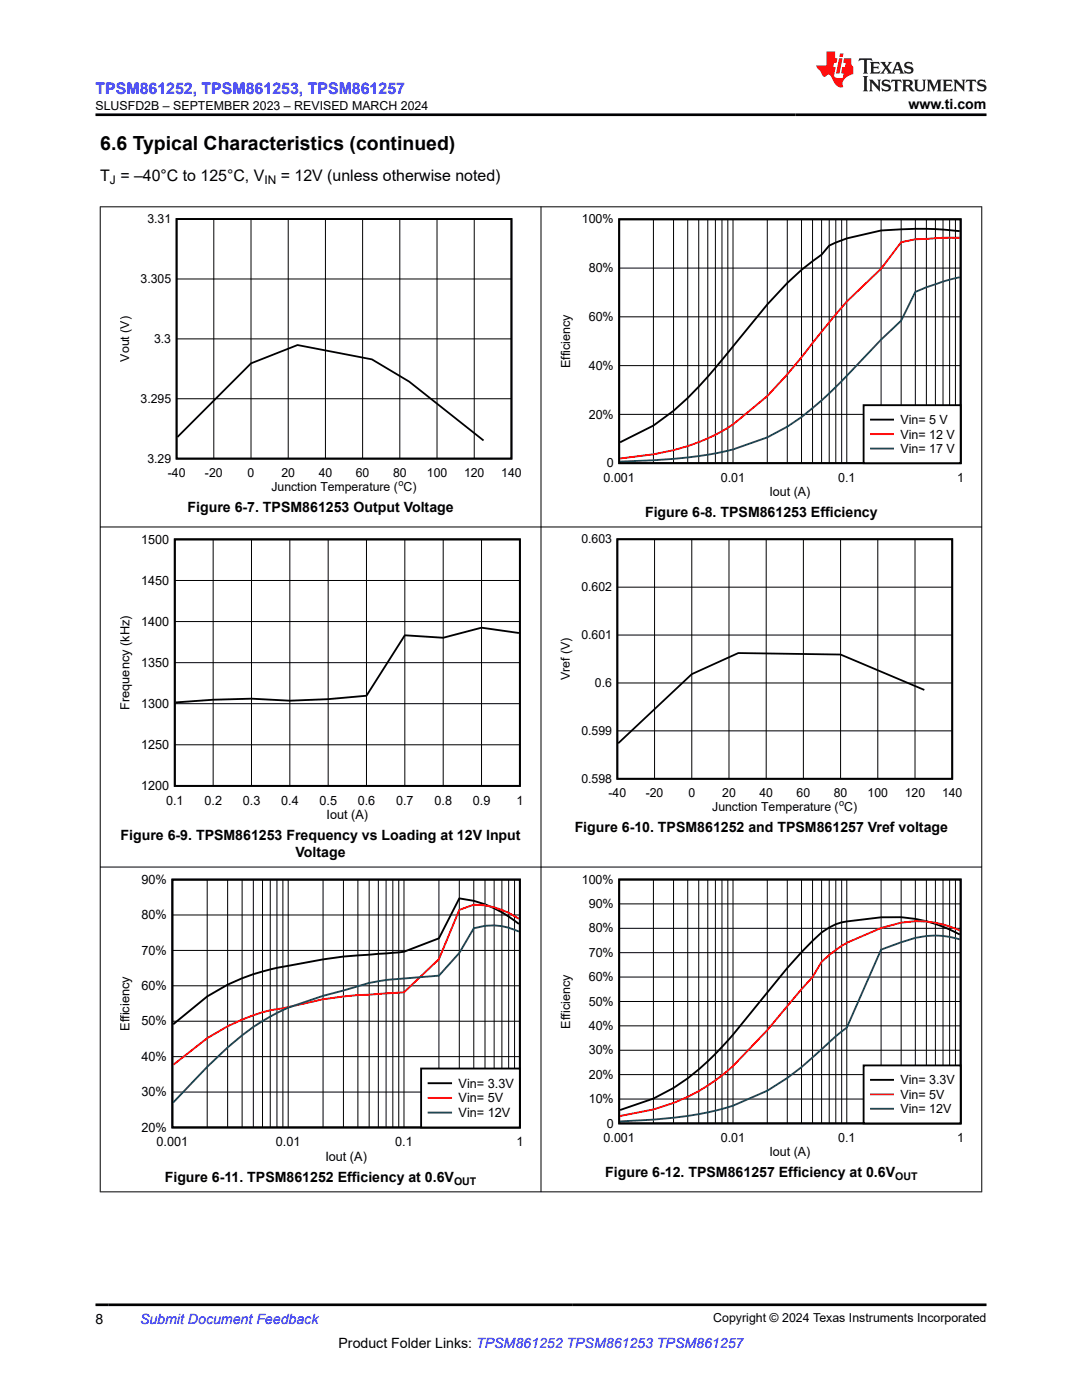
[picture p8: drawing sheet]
<svg xmlns="http://www.w3.org/2000/svg" width="216mm" height="279mm" viewBox="0 0 216 279" stroke-linecap="round" stroke-linejoin="round" font-family="sans-serif">
<path d="M35.2 43.7h66.9v47.8h-66.9zM35.4 87.2l14.7-14.7 9.3-3.6 14.8 2.8 7.4 4.5 14.9 11.7" fill="none" stroke="#000" stroke-width=".36"/>
<g fill="none" stroke="#000" stroke-width=".2">
<path d="M35.2 55.7h66.9M42.7 43.7v47.8M50.1 43.7v47.8M57.5 43.7v47.8M64.9 43.7v47.8M72.4 43.7v47.8M79.8 43.7v47.8M87.2 43.7v47.8M94.6 43.7v47.8M123.6 53.5h68.1M130.4 43.8v48.6M134.4 43.8v48.6"/>
<path d="M137.2 43.8v48.6M139.4 43.8v48.6M141.2 43.8v48.6M142.7 43.8v48.6M144.1 43.8v48.6M145.2 43.8v48.6M146.3 43.8v48.6M153.1 43.8v48.6M157.1 43.8v48.6M159.9 43.8v48.6M162.1 43.8v48.6M163.9 43.8v48.6"/>
<path d="M165.5 43.8v48.6M166.8 43.8v48.6M167.9 43.8v48.6M169 43.8v48.6M175.8 43.8v48.6M179.8 43.8v48.6M182.6 43.8v48.6M184.8 43.8v48.6M186.6 43.8v48.6M188.2 43.8v48.6M189.5 43.8v48.6M190.6 43.8v48.6"/>
<path d="M35.2 79.6h66.9M35.2 67.6h66.9M123.6 73h68.1M123.6 63.2h68.1M123.6 82.7h68.1"/>
</g>
<path d="M123.6 43.8h68.1v48.6h-68.1zM191.5 46.1a72.6 72.6 0 0 0-15.7-.1l-6.8 1.6-2.2 .8-1.3 .6-1.6 1.8a51.8 51.8 0 0 0-10.8 10l-10.4 12.6a62.3 62.3 0 0 1-12.3 11.5l-6.7 3.4" fill="none" stroke="#000" stroke-width=".37"/>
<path d="M191.5 47.4l-3.3 .1-5.6 .3-2.8 .5-4 5.3-6.8 6.6-5.1 6a139.2 139.2 0 0 1-10.8 12.8l-6.8 5.7a39 39 0 0 1-15.9 6l-6.7 .8" fill="none" stroke="#f00" stroke-width=".37"/>
<path d="M191.5 55.3l-3.3 .9-5.6 2.1-2.8 5.7-4 3.8-10.3 10.7a61.3 61.3 0 0 1-8.4 6.7l-4 2.1-6.8 2.4a76.3 76.3 0 0 1-15.9 2.2l-6.7 .2" fill="none" stroke="#156" stroke-width=".37"/>
<path d="M172.3 80.9h19.4v11.5h-19.4z" fill-rule="evenodd" fill="#fff"/>
<path d="M172.3 80.9h19.4v11.5h-19.4zM173.8 83.7h4.4M34.9 107.6h68.8v49.2h-68.8zM103.5 126.3l-7.4-1-7.7 2-7.6-.5-7.7 12-7.6 .7-7.7 .3-7.6-.4-7.7 .2-7.4 .6" fill="none" stroke="#000" stroke-width=".37"/>
<path d="M173.8 86.6h4.4" fill="none" stroke="#f00" stroke-width=".37"/>
<path d="M173.8 89.5h4.4" fill="none" stroke="#156" stroke-width=".37"/>
<g fill="none" stroke="#000" stroke-width=".2">
<path d="M34.9 115.8h68.8M42.5 107.6v49.2M50.2 107.6v49.2M57.8 107.6v49.2M65.5 107.6v49.2M73.1 107.6v49.2M80.8 107.6v49.2M88.4 107.6v49.2M96.1 107.6v49.2M123.2 117.2h66.8M130.6 107.6v47.8M138 107.6v47.8"/>
<path d="M145.5 107.6v47.8M152.9 107.6v47.8M160.3 107.6v47.8M167.7 107.6v47.8M175.2 107.6v47.8M182.6 107.6v47.8M34.9 132.2h68.8M34.9 124h68.8M123.2 136.3h66.8M123.2 126.7h66.8M34.9 148.6h68.8M34.9 140.4h68.8"/>
<path d="M123.2 145.9h66.8M41.3 175.5v49.5M45.4 175.5v49.5M48.3 175.5v49.5M50.5 175.5v49.5M52.4 175.5v49.5M53.9 175.5v49.5M55.3 175.5v49.5M56.4 175.5v49.5M57.5 175.5v49.5M64.5 175.5v49.5M68.5 175.5v49.5"/>
<path d="M71.4 175.5v49.5M73.7 175.5v49.5M75.5 175.5v49.5M77 175.5v49.5M78.4 175.5v49.5M79.6 175.5v49.5M80.6 175.5v49.5M87.6 175.5v49.5M91.6 175.5v49.5M94.5 175.5v49.5M96.8 175.5v49.5M98.6 175.5v49.5"/>
<path d="M100.1 175.5v49.5M101.5 175.5v49.5M102.7 175.5v49.5M34.4 196.7h69.3M34.4 189.7h69.3M34.4 182.6h69.3M34.4 217.9h69.3M34.4 210.9h69.3M34.4 203.8h69.3"/>
</g>
<path d="M123.2 107.6h66.8v47.8h-66.8zM184.4 137.7l-16.7-7.1-20.4-.3-9.3 4.2-14.6 13.8" fill="none" stroke="#000" stroke-width=".36"/>
<path d="M34.4 175.5h69.3v49.5h-69.3zM103.5 184.4a23.1 23.1 0 0 0-11.9-5.1l-4 8-7 2.6-6.9 .6a114.5 114.5 0 0 0-19.8 3 39.3 39.3 0 0 0-12.6 5.4l-6.7 5.5" fill="none" stroke="#000" stroke-width=".38"/>
<path d="M103.5 183.4a16 16 0 0 0-9-2.9l-2.9 1.1-4 9.8-7 6.6-5.1 .4a79.6 79.6 0 0 0-19.1 2.8 30.5 30.5 0 0 0-11 3.6l-4.1 2.4-6.7 5.3" fill="none" stroke="#f00" stroke-width=".38"/>
<path d="M103.5 185.9a12.1 12.1 0 0 0-9-.6l-2.9 4.9-4 4.5-9.2 .7a39.8 39.8 0 0 0-9.9 2.3l-4 1-7 2.4-2.2 1.1a44.5 44.5 0 0 0-9.9 6.8l-4.1 3.9-6.7 7.1" fill="none" stroke="#156" stroke-width=".38"/>
<path d="M84 213.2h19.7v11.8h-19.7z" fill-rule="evenodd" fill="#fff"/>
<path d="M84 213.2h19.7v11.8h-19.7zM85.5 216.2h4.5" fill="none" stroke="#000" stroke-width=".38"/>
<path d="M85.5 219.1h4.5" fill="none" stroke="#f00" stroke-width=".38"/>
<path d="M85.5 222h4.5" fill="none" stroke="#156" stroke-width=".38"/>
<path d="M123.6 175.5h68.1v48.7h-68.1zM191.5 186.5a28.1 28.1 0 0 0-15.7-3.4l-6.8 .8a10.8 10.8 0 0 0-6.9 3.9l-5 5.4-10.8 13.3-2.2 2.4a43.6 43.6 0 0 1-13.7 10.3l-6.7 2.3" fill="none" stroke="#000" stroke-width=".37"/>
<g fill="none" stroke="#000" stroke-width=".2">
<path d="M130.4 175.5v48.7M134.4 175.5v48.7M137.2 175.5v48.7M139.4 175.5v48.7M141.2 175.5v48.7M142.7 175.5v48.7M144.1 175.5v48.7M145.2 175.5v48.7M146.3 175.5v48.7M153.1 175.5v48.7M157.1 175.5v48.7M159.9 175.5v48.7"/>
<path d="M162.1 175.5v48.7M163.9 175.5v48.7M165.5 175.5v48.7M166.8 175.5v48.7M167.9 175.5v48.7M169 175.5v48.7M175.8 175.5v48.7M179.8 175.5v48.7M182.6 175.5v48.7M184.8 175.5v48.7M186.6 175.5v48.7M188.2 175.5v48.7"/>
<path d="M189.5 175.5v48.7M190.6 175.5v48.7M123.6 199.9h68.1M123.6 195h68.1M123.6 190.1h68.1M123.6 185.3h68.1M123.6 180.4h68.1M123.6 219.3h68.1M123.6 214.5h68.1M123.6 209.6h68.1M123.6 204.7h68.1"/>
</g>
<path d="M191.5 185.7a19.9 19.9 0 0 0-15.7-.5l-6.8 3a26.8 26.8 0 0 0-5.1 3.7l-1.8 3.1-2.2 2.4-6.8 8.2-6.8 7.2a37.2 37.2 0 0 1-15.9 8.6l-6.7 1.3" fill="none" stroke="#f00" stroke-width=".37"/>
<path d="M191.5 187.5a16.9 16.9 0 0 0-11.7 .6l-4 1.4-6.8 15.6-3.5 2.9a100.7 100.7 0 0 1-8.4 7.1l-4 2.6-6.8 3a63.7 63.7 0 0 1-15.9 2.7l-6.7 .4" fill="none" stroke="#156" stroke-width=".37"/>
<path d="M172.3 212.6h19.4v11.6h-19.4z" fill-rule="evenodd" fill="#fff"/>
<path d="M172.3 212.6h19.4v11.6h-19.4zM173.8 215.5h4.4" fill="none" stroke="#000" stroke-width=".37"/>
<path d="M173.8 218.4h4.4" fill="none" stroke="#f00" stroke-width=".37"/>
<path d="M173.8 221.3h4.4" fill="none" stroke="#156" stroke-width=".37"/>
<path d="M19.9 41.3h176.1M20 41.2v196.7M107.9 41.2v196.7M195.9 41.2v196.7M19.9 105.2h176.1M19.9 173h176.1M19.9 237.9h176.1" fill="none" stroke="#000" stroke-width=".2"/>
<path d="M171.5 11.6l-.2 .6 .5-.2h.6v.1v2.2l-.2 .4h1l-.2-.4v-2.2v-.1h.5l.5 .2-.1-.6zM173.6 12.4l.2 .3v1.6l-.2 .4h1.9l.1-.6a1.08 1.08 0 0 1-1.3 .2v-.7h.6l.4 .2v-.7l-.4 .2h-.6v-.5l.2-.2a1 1 0 0 1 1 .3l-.1-.5zM175.7 12.4l.9 1.1-1 1.2h.9l-.2-.2 .5-.8 .4 .8-.2 .2h1.6l-.2-.2 .2-.5h.9l.1 .5-.1 .2h.9l-.2-.4-.8-1.9h-.5l-.9 2.1-.9-1.1 .9-1h-.8l.2 .2-.4 .6-.4-.6 .2-.2zM179 12.8l.4 1h-.7zM180.7 12.5a.65 .65 0 0 0-.2 .7 .65 .65 0 0 0 .6 .5l.6 .1 .1 .3a.79 .79 0 0 1-.7 .4 .79 .79 0 0 1-.7-.5l.1 .7 .2-.1a.93 .93 0 0 0 1.1 0 .93 .93 0 0 0 .4-.9 1.46 1.46 0 0 0-1.2-.6l-.1-.3a1.09 1.09 0 0 1 1.2 .2l-.2-.6-.1 .1-.5-.2zM172.2 15.2l.2 .4v2.2l-.2 .4h1l-.2-.4v-2.2l.2-.4zM173.4 15.9l.2 .4v1.5l-.2 .4h.8l-.3-.4 .1-1.3 1.6 1.8v-2l.2-.4h-.7l.1 .2 .1 1.1-1.2-1.3zM176.2 16a.65 .65 0 0 0-.2 .8 .65 .65 0 0 0 .6 .4l.6 .2 .1 .2a.79 .79 0 0 1-.7 .4 .79 .79 0 0 1-.7-.5l.1 .7 .2-.1a.93 .93 0 0 0 1.1 .1 .93 .93 0 0 0 .4-1 1.46 1.46 0 0 0-1.2-.5l-.1-.4a1.09 1.09 0 0 1 1.2 .2l-.1-.6-.2 .1-.5-.1zM177.9 15.9l-.1 .6a.63 .63 0 0 1 .8-.3v1.6l-.3 .4h1l-.2-.4v-1.6a.66 .66 0 0 1 .8 .3l-.1-.6zM180 15.9l.2 .4v1.5l-.2 .4h1l-.2-.2-.1-.7h.5l.1 .2a.79 .79 0 0 0 1.2 .6l-1-.9a.61 .61 0 0 0 .6-.6 .61 .61 0 0 0-.5-.7zM180.8 16.2h.1a.47 .47 0 0 1 .5 .1 .47 .47 0 0 1 .1 .5l-.1 .1-.7 .1zM182.3 15.9l.2 .2a2.27 2.27 0 0 0 .4 2 1.04 1.04 0 0 0 1.7-.7v-1.3l.2-.2h-.8l.2 .4v1.1a.6 .6 0 0 1-.6 .6 .6 .6 0 0 1-.6-.6v-1.1l.3-.4zM184.9 15.9l.2 .4v1.5l-.2 .4h.8l-.3-.4v-1.4l.9 1.9 .9-1.9v1.4l-.3 .4h1l-.2-.4v-1.5l.2-.4h-.8l-.7 1.5-.6-1.5zM188.1 15.9l.2 .4v1.5l-.2 .4h1.9l.1-.6a1.09 1.09 0 0 1-1.3 .2v-.7h.6l.4 .2v-.6l-.4 .2h-.6v-.6l.2-.1a1.01 1.01 0 0 1 1 .3l-.1-.6zM190.2 15.9l.3 .4v1.5l-.3 .4h.8l-.2-.4v-1.3l1.6 1.8v-2l.2-.4h-.7l.2 .2v1.1l-1.2-1.3zM192.8 15.9l-.1 .6a.63 .63 0 0 1 .8-.3v1.6l-.3 .4h1l-.2-.4v-1.6a.66 .66 0 0 1 .8 .3l-.1-.6zM195.2 16a.65 .65 0 0 0-.2 .8 .65 .65 0 0 0 .6 .4l.6 .2 .2 .2a.79 .79 0 0 1-.7 .4 .79 .79 0 0 1-.7-.5l.1 .7 .2-.1a.93 .93 0 0 0 1 .1 .93 .93 0 0 0 .5-1 1.46 1.46 0 0 0-1.3-.5v-.4a1.09 1.09 0 0 1 1.2 .2l-.2-.6-.2 .1-.5-.1z" fill="#231f20"/>
<path d="M164.9 10.3v2.7h-2l.1 .4 .8 1a.95 .95 0 0 0 1 .9 .59 .59 0 0 1 .5-.4 .59 .59 0 0 1 .5 .3l.4 .8a1.59 1.59 0 0 0 2.1 1.4 1.61 1.61 0 0 1 1-2.3l1-.3-.1-1.5a1.59 1.59 0 0 1-.3-1.7h-1.5l-.2 .9h.6l-.2 .9h-.5l-.2 .9v.3l.4 .1-.1 .9h-.7a.73 .73 0 0 1-1-.7l.3-1.5h-.5l.1-.9h.5l.2-.9h-.5v-1.3zM167.4 11.6l-.6 3.1h.7l.6-3.1zM167.6 10.7l-.1 .6h.7l.1-.6z" fill="#ed1c24"/>
<path d="M19 22.9h177.8M19 260.4h177.8" fill="none" stroke="#000" stroke-width=".53"/>
<text font-size="3.9" x="20" y="29.9">6.6 Typical Characteristics (continued)</text>
<text font-size="3.2" fill="#00f" x="19" y="18.7">TPSM861252, TPSM861253, TPSM861257</text>
<g font-size="3.2">
<text x="20" y="36.1">T = –40°C to 125°C, V</text>
<text x="56" y="36.1">= 12V (unless otherwise noted)</text>
</g>
<g font-size="2.8">
<text x="181.3" y="21.8">www.ti.com</text>
<text x="37.4" y="102.1">Figure 6-7. TPSM861253 Output Voltage</text>
<text x="128.7" y="103.2">Figure 6-8. TPSM861253 Efficiency</text>
<text x="24.1" y="167.7">Figure 6-9. TPSM861253 Frequency vs Loading at 12V Input</text>
<text x="114.7" y="166">Figure 6-10. TPSM861252 and TPSM861257 Vref voltage</text>
<text x="59" y="171">Voltage</text>
<text x="32.9" y="235.9">Figure 6-11. TPSM861252 Efficiency at 0.6V</text>
<text x="120.8" y="234.9">Figure 6-12. TPSM861257 Efficiency at 0.6V</text>
<text x="19" y="264.2">8</text>
<text x="67.6" y="269">Product Folder Links: TPSM861252 TPSM861253 TPSM861257</text>
</g>
<text font-size="2.8" fill="#00f" x="27.9" y="264.2">Submit Document Feedback</text>
<g font-size="2.6">
<text x="28.2" y="108.5">1500</text>
<text x="28.2" y="116.7">1450</text>
<text x="28.2" y="124.9">1400</text>
<text x="28.2" y="133.1">1350</text>
<text x="28.2" y="141.3">1300</text>
<text x="28.2" y="149.5">1250</text>
<text x="28.2" y="157.7">1200</text>
<text x="33.1" y="160.6">0.1</text>
<text x="40.8" y="160.6">0.2</text>
<text x="48.4" y="160.6">0.3</text>
<text x="56.1" y="160.6">0.4</text>
<text x="63.7" y="160.6">0.5</text>
<text x="71.4" y="160.6">0.6</text>
<text x="79" y="160.6">0.7</text>
<text x="86.7" y="160.6">0.8</text>
<text x="94.3" y="160.6">0.9</text>
<text x="103" y="160.6">1</text>
<text x="65.2" y="163.5">Iout (A)</text>
<text x="28.2" y="176.4">90%</text>
<text x="28.2" y="183.4">80%</text>
<text x="28.2" y="190.5">70%</text>
<text x="28.2" y="197.6">60%</text>
<text x="28.2" y="204.7">50%</text>
<text x="28.2" y="211.7">40%</text>
<text x="28.2" y="218.8">30%</text>
<text x="91.5" y="217.1">Vin= 3.3V</text>
<text x="91.5" y="220">Vin= 5V</text>
<text x="28.2" y="225.8">20%</text>
<text x="91.5" y="222.9">Vin= 12V</text>
<text x="31.2" y="228.8">0.001</text>
<text x="55.1" y="228.8">0.01</text>
<text x="64.9" y="231.7">Iout (A)</text>
<text x="78.9" y="228.8">0.1</text>
<text x="103" y="228.8">1</text>
</g>
<g font-size="2.5">
<text x="19" y="21.9">SLUSFD2B – SEPTEMBER 2023 – REVISED MARCH 2024</text>
<text x="29.4" y="44.5">3.31</text>
<text x="116.1" y="44.6">100%</text>
<text x="28.1" y="56.5">3.305</text>
<text x="117.5" y="54.3">80%</text>
<text x="117.5" y="64.1">60%</text>
<text x="30.8" y="68.4">3.3</text>
<text x="25.8" y="72.2" transform="rotate(-90 25.8 72.2)">Vout (V)</text>
<text x="113.7" y="73.5" transform="rotate(-90 113.7 73.5)">Efficiency</text>
<text x="117.5" y="73.8">40%</text>
<text x="28.1" y="80.4">3.295</text>
<text x="117.5" y="83.5">20%</text>
<text x="179.7" y="84.6">Vin= 5 V</text>
<text x="179.7" y="87.5">Vin= 12 V</text>
<text x="29.4" y="92.3">3.29</text>
<text x="33.5" y="95.2">-40</text>
<text x="40.9" y="95.2">-20</text>
<text x="49.4" y="95.2">0</text>
<text x="56.2" y="95.2">20</text>
<text x="63.6" y="95.2">40</text>
<text x="71" y="95.2">60</text>
<text x="78.4" y="95.2">80</text>
<text x="85.2" y="95.2">100</text>
<text x="92.6" y="95.2">120</text>
<text x="100" y="95.2">140</text>
<text x="121.1" y="93.3">0</text>
<text x="179.7" y="90.4">Vin= 17 V</text>
<text x="54.2" y="98">Junction Temperature ( C)</text>
<text x="120.4" y="96.1">0.001</text>
<text x="143.8" y="96.1">0.01</text>
<text x="153.5" y="99">Iout (A)</text>
<text x="167.2" y="96.1">0.1</text>
<text x="191" y="96.1">1</text>
<text x="116" y="108.4">0.603</text>
<text x="116" y="118">0.602</text>
<text x="116" y="127.5">0.601</text>
<text x="113.7" y="135.8" transform="rotate(-90 113.7 135.8)">Vref (V)</text>
<text x="118.7" y="137.1">0.6</text>
<text x="25.8" y="141.7" transform="rotate(-90 25.8 141.7)">Frequency (kHz)</text>
<text x="116" y="146.7">0.599</text>
<text x="116" y="156.2">0.598</text>
<text x="121.4" y="159.1">-40</text>
<text x="128.9" y="159.1">-20</text>
<text x="137.4" y="159.1">0</text>
<text x="142.1" y="161.9">Junction Temperature ( C)</text>
<text x="144.1" y="159.1">20</text>
<text x="151.5" y="159.1">40</text>
<text x="159" y="159.1">60</text>
<text x="166.4" y="159.1">80</text>
<text x="173.1" y="159.1">100</text>
<text x="180.5" y="159.1">120</text>
<text x="188" y="159.1">140</text>
<text x="116.1" y="176.3">100%</text>
<text x="117.5" y="181.2">90%</text>
<text x="117.5" y="191">70%</text>
<text x="117.5" y="186.1">80%</text>
<text x="117.5" y="195.8">60%</text>
<text x="117.5" y="200.7">50%</text>
<text x="25.8" y="205.8" transform="rotate(-90 25.8 205.8)">Efficiency</text>
<text x="113.7" y="205.3" transform="rotate(-90 113.7 205.3)">Efficiency</text>
<text x="117.5" y="205.6">40%</text>
<text x="117.5" y="215.3">20%</text>
<text x="117.5" y="210.4">30%</text>
<text x="117.5" y="220.2">10%</text>
<text x="179.7" y="216.4">Vin= 3.3V</text>
<text x="179.7" y="219.3">Vin= 5V</text>
<text x="120.4" y="227.9">0.001</text>
<text x="121.1" y="225">0</text>
<text x="143.8" y="227.9">0.01</text>
<text x="167.2" y="227.9">0.1</text>
<text x="179.7" y="222.2">Vin= 12V</text>
<text x="191" y="227.9">1</text>
<text x="153.5" y="230.8">Iout (A)</text>
<text x="142.3" y="263.9">Copyright © 2024 Texas Instruments Incorporated</text>
</g>
<g font-size="2.4">
<text x="21.9" y="36.7">J</text>
<text x="52.8" y="36.7">IN</text>
</g>
<g font-size="2.1">
<text x="90.6" y="236.4">OUT</text>
<text x="178.6" y="235.5">OUT</text>
</g>
<g font-size="1.9">
<text x="79.5" y="97">o</text>
<text x="167.4" y="160.9">o</text>
</g>
</svg>
